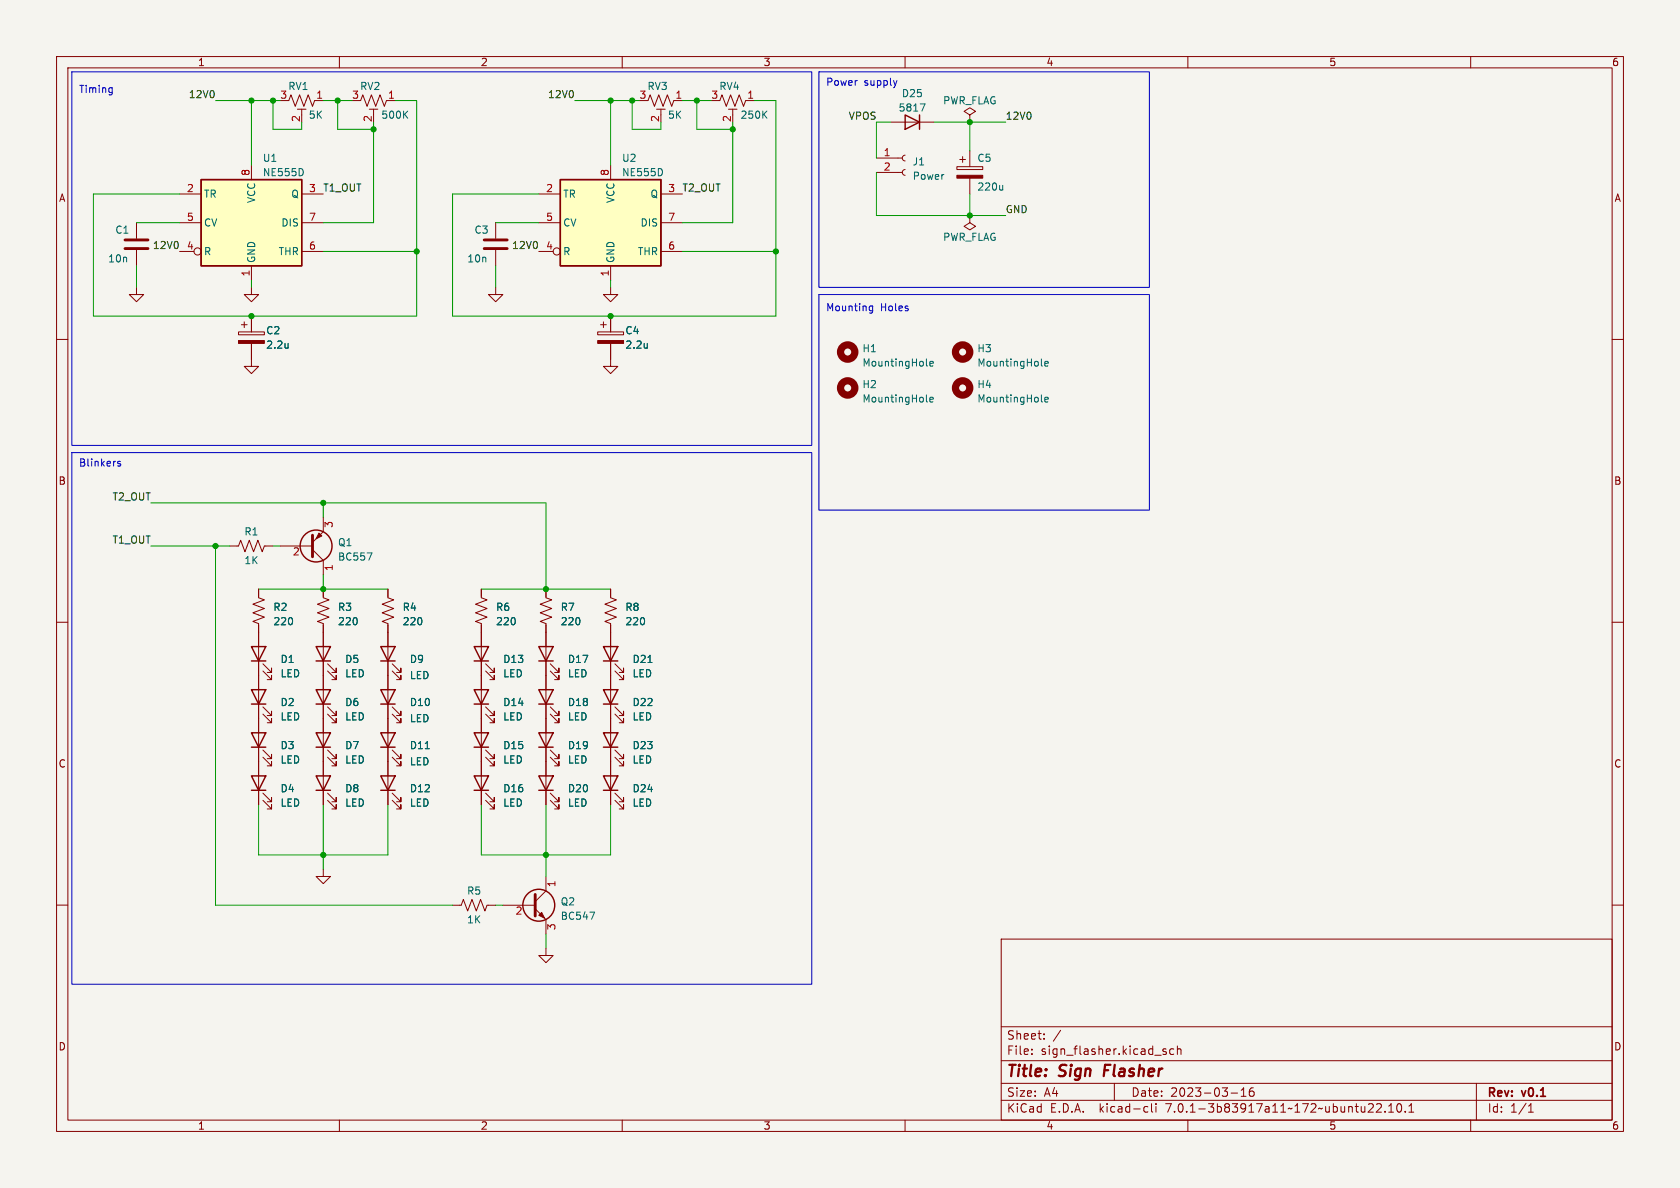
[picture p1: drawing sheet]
<svg xmlns="http://www.w3.org/2000/svg" width="297mm" height="210mm" viewBox="0 0 297 210" stroke-linecap="round" stroke-linejoin="round" font-family="sans-serif">
<path d="M0 0h297v210h-297z" fill="#f5f4ef" stroke="#f5f4ef" stroke-width=".18"/>
<g fill="none" stroke="#840000" stroke-width=".18">
<path d="M10 10h277v190h-277zM12 12h273v186h-273zM50.8 17.8h.3l.3-1 .8 2 .8-2 .7 2 .8-2 .7 2 .4-1M52.6 19.3h1.5M53.3 19.3v1M55.9 17.8h1.2M60 10v2M63.5 17.8h.3l.3-1 .8 2 .8-2 .7 2 .8-2 .7 2 .4-1M65.3 19.3h1.5M66 19.3v1M68.6 17.8h1.2M110 10v2"/>
<path d="M114.3 17.8h.3l.3-1 .8 2 .8-2 .7 2 .8-2 .7 2 .4-1M116.1 19.3h1.5M116.8 19.3v1M119.4 17.8h1.2M127 17.8h.3l.3-1 .8 2 .8-2 .7 2 .8-2 .7 2 .4-1M128.8 19.3h1.5M129.5 19.3v1M132.1 17.8h1.2M160 10v2M210 10v2M260 10v2M24.1 39.4v2.8"/>
<path d="M31.7 34.3h3.9M31.7 39.4h3.9M44.4 29.2v2.6M53.3 34.3h3.8M53.3 39.4h3.8M87.6 39.4v2.8M95.2 34.3h3.9M95.2 39.4h3.9M107.9 29.2v2.6M116.8 34.3h3.8M116.8 39.4h3.8M154.9 30.5h4.6"/>
<path d="M154.9 27.9h4.6M157.5 21.6h7.6M160 30l-.3 .1-.2 .4 .2 .3 .3 .2M160 27.4l-.3 .2-.2 .3 .2 .4 .3 .1M169.2 29.5h4.5v.5h-4.5zM169.7 28.2h1M170.2 27.7v1M171.4 38.1v1.3l1.1 .6-1.1 .6-1-.6 1-.6M171.4 38.1h.1M171.4 20.3l1.1-.6-1.1-.6-1 .6 1 .6v1.3M171.4 21.6h.1M171.4 26.7v2.8"/>
<path d="M171.4 31.5v2.8M10 60h2M24.1 50.8v1.3h1.3l-1.3 1.2-1.2-1.2h1.2M24.1 44.2v2.8M31.7 44.5h2.6M42.2 58.7h4.5v.5h-4.5zM42.7 57.4h1M43.2 56.9v1M44.4 50.8v1.3h1.3l-1.3 1.2-1.2-1.2h1.2M44.4 47v2.5M44.4 55.9v2.8M53.3 44.5h3.8"/>
<path d="M87.6 50.8v1.3h1.3l-1.3 1.2-1.2-1.2h1.2M87.6 44.2v2.8M95.2 44.5h2.6M105.7 58.7h4.5v.5h-4.5zM106.2 57.4h1M106.7 56.9v1M107.9 50.8v1.3h1.3l-1.3 1.2-1.2-1.2h1.2M107.9 47v2.5M107.9 55.9v2.8M116.8 44.5h3.8M285 60h2M44.4 60.7v4.1h1.3l-1.3 1.2-1.2-1.2h1.2"/>
<path d="M107.9 60.7v4.1h1.3l-1.3 1.2-1.2-1.2h1.2M40.6 96.5h1.6l.3-1 .8 2 .8-2 .7 2 .8-2 .8 2 .3-1h1.6M49.5 96.5h5.7M55.2 97.2l1.9 1.9v2.5M57.1 91.4v2.6l-1.9 1.9M10 110h2M45.7 104.1v1.6l1 .3-2 .8 2 .8-2 .7 2 .8-2 .8 1 .3v32M46.5 118.6l1.5 1.5v-.7v.7h-.8M46.5 117.3l1.5 1.6v-.8v.8h-.8M57.1 104.1v1.6l1.1 .3-2.1 .8 2.1 .8-2.1 .7 2.1 .8-2.1 .8 1 .3v32M57.9 118.6l1.5 1.5v-.7v.7h-.7M57.9 117.3l1.5 1.6v-.8v.8h-.7"/>
<path d="M68.6 104.1v1.6l1 .3-2 .8 2 .8-2 .7 2 .8-2 .8 1 .3v32M69.3 118.6l1.6 1.5v-.7v.7h-.8M69.3 117.3l1.6 1.6v-.8v.8h-.8M85.1 104.1v1.6l1 .3-2 .8 2 .8-2 .7 2 .8-2 .8 1 .3v32M85.9 118.6l1.5 1.5v-.7v.7h-.8M85.9 117.3l1.5 1.6v-.8v.8h-.8M96.5 104.1v1.6l1 .3-2 .8 2 .8-2 .7 2 .8-2 .8 1 .3v32M97.3 118.6l1.5 1.5v-.7v.7h-.8M97.3 117.3l1.5 1.6v-.8v.8h-.8M107.9 104.1v1.6l1.1 .3-2.1 .8 2.1 .8-2.1 .7 2.1 .8-2.1 .8 1 .3v32M108.7 118.6l1.5 1.5v-.7v.7h-.7M108.7 117.3l1.5 1.6v-.8v.8h-.7"/>
<path d="M285 110h2M46.5 133.9l1.5 1.5v-.8v.8h-.8M46.5 132.6l1.5 1.5v-.7v.7h-.8M46.5 126.2l1.5 1.6v-.8v.8h-.8M46.5 125l1.5 1.5v-.8v.8h-.8M57.9 126.2l1.5 1.6v-.8v.8h-.7M57.9 125l1.5 1.5v-.8v.8h-.7M57.9 133.9l1.5 1.5v-.8v.8h-.7M57.9 132.6l1.5 1.5v-.7v.7h-.7M69.3 126.2l1.6 1.6v-.8v.8h-.8M69.3 125l1.6 1.5v-.8v.8h-.8M69.3 133.9l1.6 1.5v-.8v.8h-.8"/>
<path d="M69.3 132.6l1.6 1.5v-.7v.7h-.8M85.9 126.2l1.5 1.6v-.8v.8h-.8M85.9 125l1.5 1.5v-.8v.8h-.8M85.9 133.9l1.5 1.5v-.8v.8h-.8M85.9 132.6l1.5 1.5v-.7v.7h-.8M97.3 133.9l1.5 1.5v-.8v.8h-.8M97.3 132.6l1.5 1.5v-.7v.7h-.8M97.3 126.2l1.5 1.6v-.8v.8h-.8M97.3 125l1.5 1.5v-.8v.8h-.8M108.7 126.2l1.5 1.6v-.8v.8h-.7M108.7 125l1.5 1.5v-.8v.8h-.7M108.7 133.9l1.5 1.5v-.8v.8h-.7"/>
<path d="M108.7 132.6l1.5 1.5v-.7v.7h-.7M10 160h2M46.5 141.5l1.5 1.5v-.8v.8h-.8M46.5 140.2l1.5 1.5v-.7v.7h-.8M57.1 153.7v1.2h1.3l-1.3 1.3-1.2-1.3h1.2M57.9 141.5l1.5 1.5v-.8v.8h-.7M57.9 140.2l1.5 1.5v-.7v.7h-.7M69.3 141.5l1.6 1.5v-.8v.8h-.8M69.3 140.2l1.6 1.5v-.7v.7h-.8M85.9 141.5l1.5 1.5v-.8v.8h-.8M85.9 140.2l1.5 1.5v-.7v.7h-.8M96.5 154.9v2.6l-1.9 1.9"/>
<path d="M97.3 141.5l1.5 1.5v-.8v.8h-.8M97.3 140.2l1.5 1.5v-.7v.7h-.8M108.7 141.5l1.5 1.5v-.8v.8h-.7M108.7 140.2l1.5 1.5v-.7v.7h-.7M285 160h2M80 160h1.5l.4-1 .8 2 .7-2 .8 2 .8-2 .7 2 .4-1h1.5M88.9 160h5.7M94.6 160.7l1.9 1.9v2.5M96.5 167.6v1.3h1.3l-1.3 1.3-1.3-1.3h1.3M177 166h108v32h-108zM60 198v2M110 198v2"/>
<path d="M160 198v2M177 194.5h108M177 191.5h108M177 187.5h108M177 181.5h108M182.4 186.3v.1M182.4 185.5v.1M184.6 183.6v.1M184.6 182.8v.1M197 191.5v3M202.5 195.6l.4 .1M202.9 196.5l-.4 .1"/>
<path d="M203.6 195.1v1.3l.2 .2M204.4 195.1v.1M204.4 195.6v1M205.6 185.8l.5 .2 .1 .1-.1 .2-.4 .1M205.6 185.5h.5M207.5 185.5l-.4-.1-.3 .3v.4l.1 .2h.6M208.1 185.5l.3-.1 .3 .1 .1 .9M208.1 184.9v1.5M210 198v2M217.6 193.2h1.2M219.4 193.8h.9M219.4 192.7l.5-.4v1.5"/>
<path d="M221.6 192.3a.59 .59 0 0 0-.7 .6v.6l.1 .2 .4 .1 .2-.1 .1-.5-.1-.3h-.5l-.2 .3M241.9 196.6h.9M242.7 195.2v.5M243.4 195.2l.5-.1 .2 .1 .1 .3-.9 1.1h.9M244.9 196.5v.1M245.5 196.6h.9M245.5 195.5l.4-.4v1.5M247.1 195.2l.2-.1a.81 .81 0 0 1 .6 .6 .81 .81 0 0 1-.3 .8l-.2 .1a.81 .81 0 0 1-.6-.6 .81 .81 0 0 1 .3-.8zM248.4 196.5v.1M249.1 196.6h.8M249.1 195.5l.4-.4v1.5M260 198v2"/>
<path d="M261 191.5v6.5M270.2 196.6h.9M270.2 195.5l.4-.4v1.5"/>
<circle cx="34.9" cy="44.4" r=".63"/>
<circle cx="98.4" cy="44.4" r=".63"/>
</g>
<path d="M22.1 43.9h4.1M22.1 42.4h4.1M85.6 43.9h4.1M85.6 42.4h4.1M55.2 94.6v3.8M94.6 158.1v3.8" fill="none" stroke="#840000" stroke-width=".51"/>
<g fill="none" stroke="#840000" stroke-width="1.3">
<circle cx="149.9" cy="68.6" r="1.27"/>
<circle cx="149.9" cy="62.2" r="1.27"/>
<circle cx="170.2" cy="62.2" r="1.27"/>
<circle cx="170.2" cy="68.6" r="1.27"/>
</g>
<g fill="none" stroke="#006464" stroke-width=".18">
<path d="M162.7 18.4h.8l-.5 1.2M177.3 32.8v.8M177.3 33.5l-.2 .1M163.8 71l.2 .1M163.8 64.7h.2M164.4 70.6l.6-.1-.1-.2-.3-.1-.2 .2v.6h.5M164.4 64.3l.6-.1-.1-.3h-.3l-.2 .2v.6h.5M184.2 64.7h.1M184.2 71l.1 .1M184.7 70.6l.6-.1-.1-.2-.3-.1-.2 .2 .1 .6h.4M184.7 64.3l.6-.1-.1-.3h-.3l-.2 .2 .1 .6h.4M64.9 97.7h.8l-.5 1.3"/>
<path d="M104.3 161.2h.8l-.5 1.3"/>
</g>
<g fill="#840000" stroke="#840000" stroke-width=".18">
<path d="M105.7 60.2h4.5v.5h-4.5z"/>
<path d="M42.2 60.2h4.5v.5h-4.5z"/>
<path d="M56.4 94.2l.5 .5-1 .6z"/>
<path d="M169.2 31h4.5v.5h-4.5z"/>
<path d="M95.2 161.8l.6-.5 .5 1z"/>
</g>
<g fill="#ffffc2" stroke="#ffffc2" stroke-width=".18">
<path d="M99.1 31.8h17.7v15.2h-17.7z"/>
<path d="M35.6 31.8h17.7v15.2h-17.7z"/>
</g>
<g fill="none" stroke="#840000" stroke-width=".25">
<path d="M35.6 31.8h17.7v15.2h-17.7zM99.1 31.8h17.7v15.2h-17.7zM160 20.3l2.6 1.3-2.6 1.3zM162.6 20.3v2.6M44.4 114.3h2.6l-1.3 2.5zM44.4 116.8h2.6M55.9 114.3h2.5l-1.3 2.5zM55.9 116.8h2.5M67.3 114.3h2.5l-1.2 2.5zM67.3 116.8h2.5M83.8 114.3h2.6l-1.3 2.5zM83.8 116.8h2.6"/>
<path d="M95.2 114.3h2.6l-1.3 2.5zM95.2 116.8h2.6M106.7 114.3h2.5l-1.3 2.5zM106.7 116.8h2.5M44.4 129.5h2.6l-1.3 2.6zM44.4 121.9h2.6l-1.3 2.6zM44.4 137.2h2.6l-1.3 2.5zM44.4 124.5h2.6M44.4 132.1h2.6M44.4 139.7h2.6M55.9 137.2h2.5l-1.3 2.5zM55.9 121.9h2.5l-1.3 2.6z"/>
<path d="M55.9 129.5h2.5l-1.3 2.6zM55.9 124.5h2.5M55.9 132.1h2.5M55.9 139.7h2.5M67.3 121.9h2.5l-1.2 2.6zM67.3 137.2h2.5l-1.2 2.5zM67.3 129.5h2.5l-1.2 2.6zM67.3 124.5h2.5M67.3 132.1h2.5M67.3 139.7h2.5M83.8 121.9h2.6l-1.3 2.6zM83.8 137.2h2.6l-1.3 2.5z"/>
<path d="M83.8 129.5h2.6l-1.3 2.6zM83.8 124.5h2.6M83.8 132.1h2.6M83.8 139.7h2.6M95.2 137.2h2.6l-1.3 2.5zM95.2 129.5h2.6l-1.3 2.6zM95.2 121.9h2.6l-1.3 2.6zM95.2 124.5h2.6M95.2 132.1h2.6M95.2 139.7h2.6M106.7 137.2h2.5l-1.3 2.5zM106.7 121.9h2.5l-1.3 2.6z"/>
<path d="M106.7 129.5h2.5l-1.3 2.6zM106.7 124.5h2.5M106.7 132.1h2.5M106.7 139.7h2.5"/>
<circle cx="55.9" cy="96.5" r="2.82"/>
<circle cx="95.2" cy="160" r="2.82"/>
</g>
<g fill="none" stroke="#0000c2" stroke-width=".18">
<path d="M12.7 12.7h130.8v66h-130.8zM19.7 15.5l.1 .1M19.8 15.5v1.2M19.8 16.3l-.1 .1M144.8 12.7h58.4v38.1h-58.4zM158.6 14.2l-.3 .9M144.8 52.1h58.4v38.1h-58.4zM153.8 54.9h.5M153.8 54.2h.5M154.3 54.1v1l-.3 .3-.3-.1M12.7 80h130.8v94h-130.8zM20.8 81.8l.5 .4-.1 .2-.4-.1"/>
<path d="M21.3 81.6l-.3-.1-.2 .2"/>
</g>
<g fill="none" stroke="#009600" stroke-width=".18">
<path d="M38.1 17.8h11.4M44.4 17.8v11.4M48.3 17.8v5.1h5v-1.3M57.1 17.8h5.1M59.7 17.8v5.1h6.3M69.8 17.8h3.9v38.1h-57.2v-21.6h15.2M101.6 17.8h11.4M107.9 17.8v11.4M111.8 17.8v5.1h5v-1.3M120.6 17.8h5.1M123.2 17.8v5.1h6.3M133.3 17.8h3.9v38.1h-57.2v-21.6h15.2"/>
<path d="M24.1 39.4h7.6M66 21.6v17.8h-8.9M87.6 39.4h7.6M129.5 21.6v17.8h-8.9M154.9 30.5v7.6h22.9M157.5 21.6h-2.6v6.3M165.1 21.6h12.7M171.4 21.6v5.1M171.4 34.3v3.8M24.1 47v3.8M44.4 49.5v1.3M57.1 44.5h16.6"/>
<path d="M87.6 47v3.8M107.9 49.5v1.3M120.6 44.5h16.6M26.7 88.9h69.8v15.2M26.7 96.5h13.9M38.1 96.5v63.5h41.9M48.3 96.5h1.2M57.1 88.9v2.5M45.7 104.1h22.9M57.1 101.6v2.5M85.1 104.1h22.8M45.7 142.2v8.9h22.9v-8.9"/>
<path d="M57.1 142.2v11.5M85.1 142.2v8.9h22.8v-8.9M96.5 142.2v12.7M87.6 160h1.3M96.5 165.1v2.5"/>
</g>
<g fill="#009600" stroke="#009600" stroke-width=".18">
<circle cx="129.5" cy="22.9" r=".46"/>
<circle cx="137.2" cy="44.5" r=".46"/>
<circle cx="111.8" cy="17.8" r=".46"/>
<circle cx="107.9" cy="17.8" r=".46"/>
<circle cx="107.9" cy="55.9" r=".46"/>
<circle cx="123.2" cy="17.8" r=".46"/>
<circle cx="96.5" cy="151.1" r=".46"/>
<circle cx="73.7" cy="44.5" r=".46"/>
<circle cx="44.4" cy="55.9" r=".46"/>
<circle cx="44.4" cy="17.8" r=".46"/>
<circle cx="48.3" cy="17.8" r=".46"/>
<circle cx="38.1" cy="96.5" r=".46"/>
<circle cx="57.1" cy="104.1" r=".46"/>
<circle cx="57.1" cy="88.9" r=".46"/>
<circle cx="66" cy="22.9" r=".46"/>
<circle cx="59.7" cy="17.8" r=".46"/>
<circle cx="171.4" cy="21.6" r=".46"/>
<circle cx="171.4" cy="38.1" r=".46"/>
<circle cx="57.1" cy="151.1" r=".46"/>
<circle cx="96.5" cy="104.1" r=".46"/>
</g>
<g font-size="2.8" fill="#840000">
<text x="178" y="190.8">Title:</text>
<text x="187.4" y="190.8">Sign</text>
<text x="195.9" y="190.8">Flasher</text>
</g>
<g font-size="2.1" fill="#840000">
<text x="178" y="183.9">Sheet:</text>
<text x="186.2" y="183.9">/</text>
<text x="178" y="186.6">File:</text>
<text x="184" y="186.6">sign_flasher.kicad_sch</text>
<text x="178" y="196.8">KiCad</text>
<text x="178" y="194">Size:</text>
<text x="184.6" y="194">A4</text>
<text x="185.7" y="196.8">E.D.A.</text>
<text x="194.4" y="196.8">kicad-cli</text>
<text x="200" y="194">Date:</text>
<text x="206.2" y="196.8">7.0.1-3b83917a11~172~ubuntu22.10.1</text>
<text x="206.9" y="194">2023-03-16</text>
<text x="263" y="194.2">Rev:</text>
<text x="263" y="196.8">Id:</text>
<text x="267" y="196.8">1/1</text>
<text x="269.2" y="194.2">v0.1</text>
</g>
<g font-size="1.8" fill="#840000">
<text x="35" y="11.8">1</text>
<text x="85" y="11.8">2</text>
<text x="135" y="11.8">3</text>
<text x="185" y="11.8">4</text>
<text x="235" y="11.8">5</text>
<text x="285" y="11.8">6</text>
<text x="10.4" y="35.8">A</text>
<text x="285.4" y="35.8">A</text>
<text x="10.3" y="85.8">B</text>
<text x="285.3" y="85.8">B</text>
<text x="10.3" y="135.8">C</text>
<text x="285.3" y="135.8">C</text>
<text x="10.3" y="185.8">D</text>
<text x="285.3" y="185.8">D</text>
<text x="35" y="199.8">1</text>
<text x="85" y="199.8">2</text>
<text x="135" y="199.8">3</text>
<text x="185" y="199.8">4</text>
<text x="235" y="199.8">5</text>
<text x="285" y="199.8">6</text>
</g>
<g font-size="1.8" fill="#0000c2">
<text x="14" y="16.5">Timing</text>
<text x="146" y="15.2">Power</text>
<text x="152.8" y="15.2">supply</text>
<text x="146" y="55.1">Mounting</text>
<text x="155.7" y="55.1">Holes</text>
<text x="14" y="82.6">Blinkers</text>
</g>
<g font-size="1.8" fill="#0f0f0f">
<text x="33.3" y="17.4">12V0</text>
<text x="96.8" y="17.4">12V0</text>
<text x="149.9" y="21.2">VPOS</text>
<text x="177.8" y="21.2">12V0</text>
<text x="57.1" y="33.9">T1_OUT</text>
<text x="120.6" y="33.9">T2_OUT</text>
<text x="177.8" y="37.8">GND</text>
<text x="26.9" y="44.1">12V0</text>
<text x="90.4" y="44.1">12V0</text>
<text x="19.8" y="88.6">T2_OUT</text>
<text x="19.8" y="96.2">T1_OUT</text>
</g>
<g font-size="1.8" fill="#a90000">
<text x="49.5" y="17.5">3</text>
<text x="55.8" y="17.5">1</text>
<text x="62.2" y="17.5">3</text>
<text x="68.5" y="17.5">1</text>
<text x="113" y="17.5">3</text>
<text x="119.3" y="17.5">1</text>
<text x="125.7" y="17.5">3</text>
<text x="132" y="17.5">1</text>
<text x="53.1" y="21.6" transform="rotate(-90 53.1 21.6)">2</text>
<text x="65.8" y="21.6" transform="rotate(-90 65.8 21.6)">2</text>
<text x="116.6" y="21.6" transform="rotate(-90 116.6 21.6)">2</text>
<text x="129.3" y="21.6" transform="rotate(-90 129.3 21.6)">2</text>
<text x="156.2" y="27.7">1</text>
<text x="33" y="34">2</text>
<text x="44.2" y="31.1" transform="rotate(-90 44.2 31.1)">8</text>
<text x="54.6" y="34">3</text>
<text x="96.5" y="34">2</text>
<text x="107.7" y="31.1" transform="rotate(-90 107.7 31.1)">8</text>
<text x="118.1" y="34">3</text>
<text x="156.2" y="30.2">2</text>
<text x="33" y="39.1">5</text>
<text x="54.6" y="39.1">7</text>
<text x="96.5" y="39.1">5</text>
<text x="118.1" y="39.1">7</text>
<text x="33" y="44.2">4</text>
<text x="54.6" y="44.2">6</text>
<text x="96.5" y="44.2">4</text>
<text x="118.1" y="44.2">6</text>
<text x="44.2" y="48.9" transform="rotate(-90 44.2 48.9)">1</text>
<text x="107.7" y="48.9" transform="rotate(-90 107.7 48.9)">1</text>
<text x="59.1" y="93.4" transform="rotate(-90 59.1 93.4)">3</text>
<text x="51.7" y="98.4">2</text>
<text x="59.1" y="101" transform="rotate(-90 59.1 101)">1</text>
<text x="91.1" y="161.9">2</text>
<text x="98.4" y="156.9" transform="rotate(-90 98.4 156.9)">1</text>
<text x="98.4" y="164.5" transform="rotate(-90 98.4 164.5)">3</text>
</g>
<g font-size="1.8" fill="#006464">
<text x="50.9" y="16.1">RV1</text>
<text x="63.6" y="16.1">RV2</text>
<text x="114.4" y="16.1">RV3</text>
<text x="127.1" y="16.1">RV4</text>
<text x="159.4" y="17.3">D25</text>
<text x="54.5" y="21.1">5K</text>
<text x="67.4" y="21.1">500K</text>
<text x="118" y="21.1">5K</text>
<text x="130.9" y="21.1">250K</text>
<text x="158.8" y="19.9">5817</text>
<text x="166.7" y="18.6">PWR_FLAG</text>
<text x="46.4" y="28.8">U1</text>
<text x="109.9" y="28.8">U2</text>
<text x="161.3" y="29.4">J1</text>
<text x="172.7" y="28.8">C5</text>
<text x="36.1" y="35.1">TR</text>
<text x="46.4" y="31.3">NE555D</text>
<text x="51.4" y="35.1">Q</text>
<text x="99.6" y="35.1">TR</text>
<text x="109.9" y="31.3">NE555D</text>
<text x="114.9" y="35.1">Q</text>
<text x="161.3" y="31.9">Power</text>
<text x="172.7" y="33.8">220u</text>
<text x="20.3" y="41.5">C1</text>
<text x="36.1" y="40.2">CV</text>
<text x="45.3" y="36" transform="rotate(-90 45.3 36)">VCC</text>
<text x="49.6" y="40.2">DIS</text>
<text x="83.8" y="41.5">C3</text>
<text x="99.6" y="40.2">CV</text>
<text x="108.8" y="36" transform="rotate(-90 108.8 36)">VCC</text>
<text x="113.1" y="40.2">DIS</text>
<text x="19.1" y="46.5">10n</text>
<text x="36.1" y="45.3">R</text>
<text x="45.3" y="46.5" transform="rotate(-90 45.3 46.5)">GND</text>
<text x="49.1" y="45.3">THR</text>
<text x="82.6" y="46.5">10n</text>
<text x="99.6" y="45.3">R</text>
<text x="108.8" y="46.5" transform="rotate(-90 108.8 46.5)">GND</text>
<text x="112.6" y="45.3">THR</text>
<text x="166.7" y="42.7">PWR_FLAG</text>
<text x="47" y="59.2">C2</text>
<text x="110.5" y="59.2">C4</text>
<text x="47" y="61.8">2.2u</text>
<text x="110.5" y="61.8">2.2u</text>
<text x="152.4" y="62.4">H1</text>
<text x="152.4" y="65">MountingHole</text>
<text x="172.7" y="62.4">H3</text>
<text x="172.7" y="65">MountingHole</text>
<text x="152.4" y="68.8">H2</text>
<text x="152.4" y="71.3">MountingHole</text>
<text x="172.7" y="68.8">H4</text>
<text x="172.7" y="71.3">MountingHole</text>
<text x="43.1" y="94.8">R1</text>
<text x="43.1" y="99.9">1K</text>
<text x="59.7" y="96.7">Q1</text>
<text x="59.7" y="99.3">BC557</text>
<text x="48.3" y="108.1">R2</text>
<text x="48.3" y="110.7">220</text>
<text x="59.7" y="108.1">R3</text>
<text x="59.7" y="110.7">220</text>
<text x="71.1" y="108.1">R4</text>
<text x="71.1" y="110.7">220</text>
<text x="87.6" y="108.1">R6</text>
<text x="87.6" y="110.7">220</text>
<text x="99.1" y="108.1">R7</text>
<text x="99.1" y="110.7">220</text>
<text x="110.5" y="108.1">R8</text>
<text x="110.5" y="110.7">220</text>
<text x="49.5" y="117.3">D1</text>
<text x="49.5" y="119.9">LED</text>
<text x="61" y="117.3">D5</text>
<text x="61" y="119.9">LED</text>
<text x="72.4" y="117.3">D9</text>
<text x="88.9" y="117.3">D13</text>
<text x="88.9" y="119.9">LED</text>
<text x="100.3" y="117.3">D17</text>
<text x="100.3" y="119.9">LED</text>
<text x="111.8" y="117.3">D21</text>
<text x="111.8" y="119.9">LED</text>
<text x="49.5" y="125">D2</text>
<text x="61" y="125">D6</text>
<text x="72.4" y="125">D10</text>
<text x="72.4" y="120.2">LED</text>
<text x="88.9" y="125">D14</text>
<text x="100.3" y="125">D18</text>
<text x="111.8" y="125">D22</text>
<text x="49.5" y="127.5">LED</text>
<text x="61" y="127.5">LED</text>
<text x="72.4" y="127.8">LED</text>
<text x="88.9" y="127.5">LED</text>
<text x="100.3" y="127.5">LED</text>
<text x="111.8" y="127.5">LED</text>
<text x="49.5" y="132.6">D3</text>
<text x="49.5" y="135.1">LED</text>
<text x="61" y="132.6">D7</text>
<text x="61" y="135.1">LED</text>
<text x="72.4" y="132.6">D11</text>
<text x="72.4" y="135.4">LED</text>
<text x="88.9" y="132.6">D15</text>
<text x="88.9" y="135.1">LED</text>
<text x="100.3" y="132.6">D19</text>
<text x="100.3" y="135.1">LED</text>
<text x="111.8" y="132.6">D23</text>
<text x="111.8" y="135.1">LED</text>
<text x="49.5" y="140.2">D4</text>
<text x="49.5" y="142.7">LED</text>
<text x="61" y="140.2">D8</text>
<text x="61" y="142.7">LED</text>
<text x="72.4" y="140.2">D12</text>
<text x="72.4" y="142.7">LED</text>
<text x="88.9" y="140.2">D16</text>
<text x="88.9" y="142.7">LED</text>
<text x="100.3" y="140.2">D20</text>
<text x="100.3" y="142.7">LED</text>
<text x="111.8" y="140.2">D24</text>
<text x="111.8" y="142.7">LED</text>
<text x="82.5" y="158.3">R5</text>
<text x="99.1" y="160.2">Q2</text>
<text x="82.5" y="163.4">1K</text>
<text x="99.1" y="162.8">BC547</text>
</g>
</svg>
